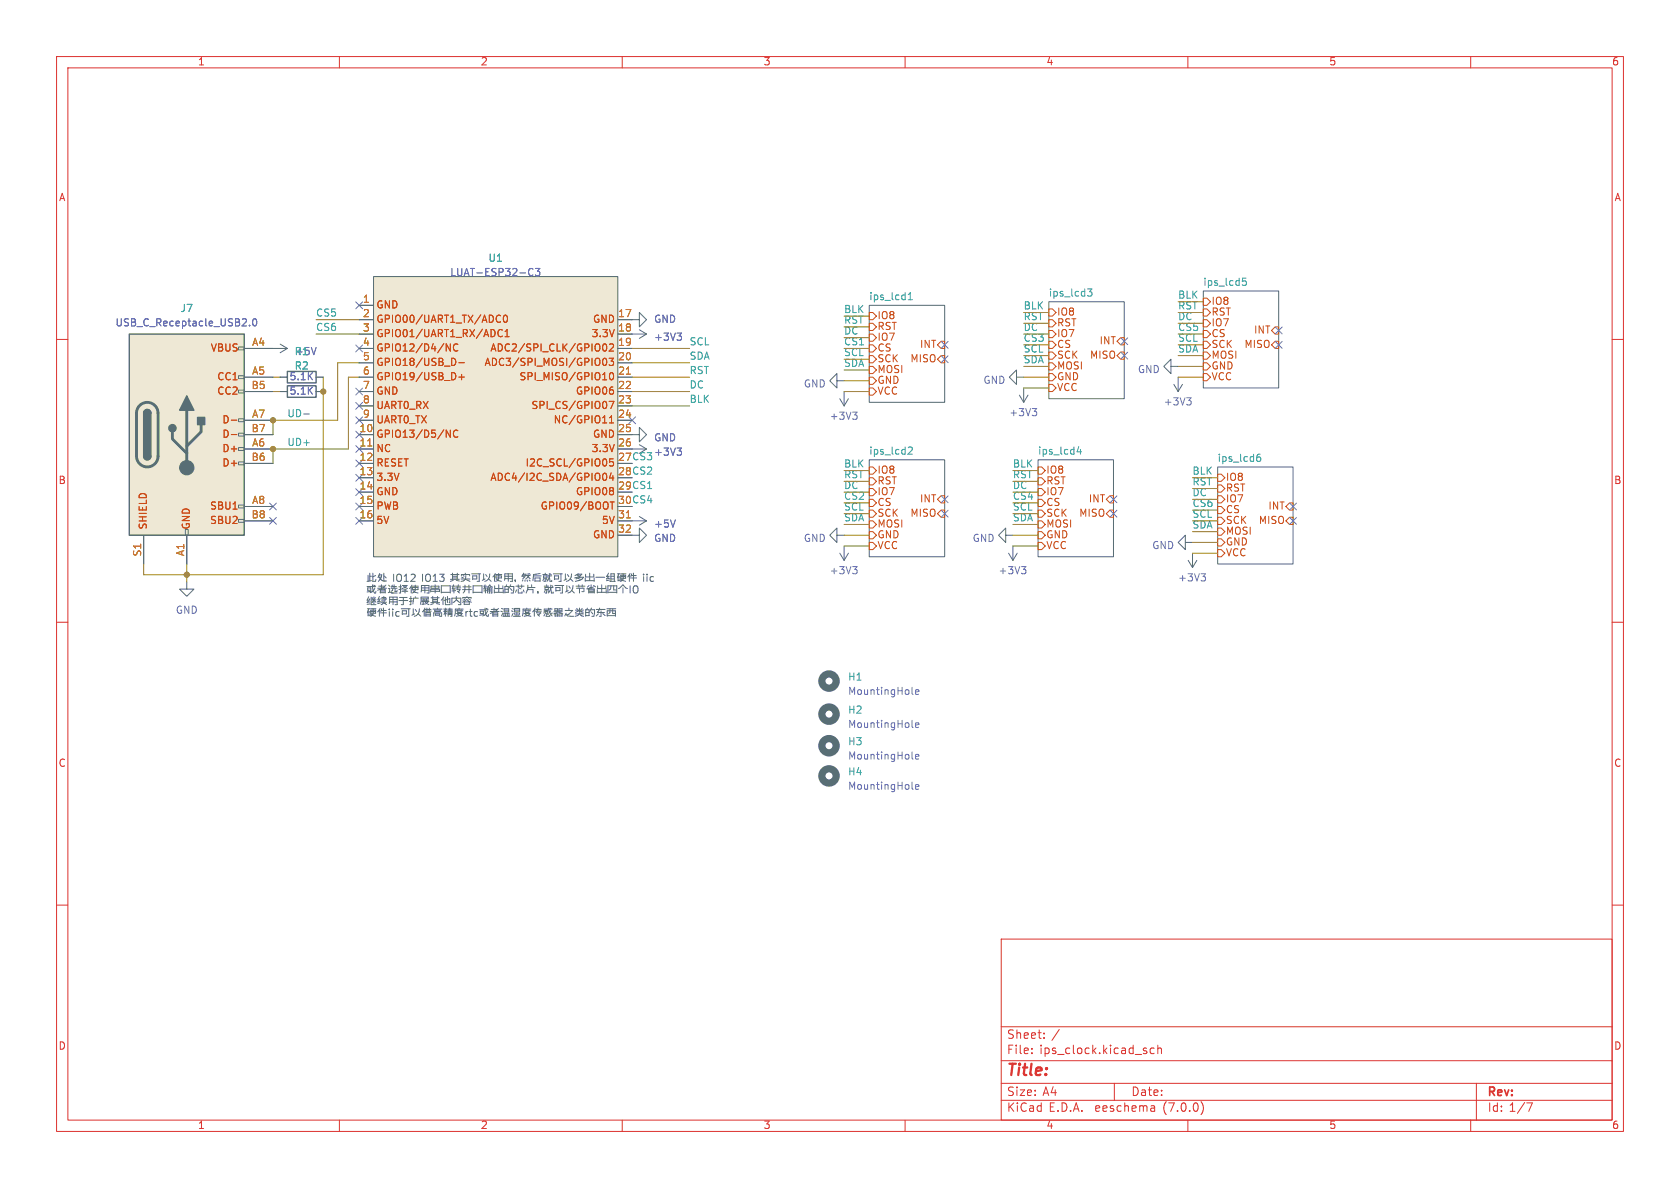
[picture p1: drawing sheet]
<svg xmlns="http://www.w3.org/2000/svg" width="297mm" height="210mm" viewBox="0 0 297 210" stroke-linecap="round" stroke-linejoin="round" font-family="sans-serif">
<g fill="none" stroke="#dc322f" stroke-width=".18">
<path d="M10 10h277v190h-277zM12 12h273v186h-273zM60 10v2M110 10v2M160 10v2M210 10v2M260 10v2M10 60h2M285 60h2M10 110h2M285 110h2M10 160h2"/>
<path d="M285 160h2M177 166h108v32h-108zM60 198v2M110 198v2M160 198v2M177 194.5h108M177 191.5h108M177 187.5h108M177 181.5h108M182.4 186.1v.2M182.4 185.3v.2M184.6 183.4v.2"/>
<path d="M184.6 182.6v.2M197 191.5v3M203.9 195.5l.2 .2v.8M204 185.3h-.4l-.3 .2v.5l.2 .2h.5M204.1 196.4l-.5 .1M204.1 195.8l-.5 .1M204.7 185.4l.2-.1h.4v1M204.7 184.8v1.5M210 198v2M212.3 194.7a1.72 1.72 0 0 1 0 2.3M260 198v2M261 191.5v6.5"/>
<path d="M269.9 195h1l-.6 1.5"/>
</g>
<g fill="#fff" stroke="#fff" stroke-width=".18">
<path d="M215.3 82.6h13.3v17.1h-13.3z"/>
<path d="M183.5 81.3h13.3v17.1h-13.3z"/>
<path d="M153.7 81.3h13.3v17.1h-13.3z"/>
<path d="M185.4 53.3h13.4v17.2h-13.4z"/>
<path d="M153.7 54h13.3v17.1h-13.3z"/>
<path d="M212.7 51.4h13.4v17.2h-13.4z"/>
</g>
<g fill="none" stroke="#586e75" stroke-width=".18">
<path d="M63.5 54h2.5M63.5 56.5h2.5M63.5 59.1h2.5M66 48.9h43.2v49.5h-43.2zM109.2 56.5h3.8v-1.3l1.3 1.3-1.3 1.3v-1.3M109.2 59.1h5.1M113 58.3l1.3 .8M114.3 59.1l-1.3 .7M153.7 54h13.3v17.1h-13.3zM185.4 53.3h13.4v17.2h-13.4zM212.7 51.4h13.4v17.2h-13.4zM42.2 79.1h1v.5h-1z"/>
<path d="M42.2 76.6h1v.5h-1zM42.2 74h1v.5h-1zM42.2 69h1v.5h-1zM42.2 66.4h1v.5h-1zM42.2 61.3h1v.5h-1zM43.2 76.8h5.1M43.2 79.4h5.1M43.2 61.6h7.6M43.2 66.7h5.1M43.2 69.2h5.1M43.2 74.3h5.1M49.5 66.7h1.3"/>
<path d="M49.5 69.2h1.3M49.5 60.8l1.3 .8M50.8 61.6l-1.3 .8M55.9 66.7h1.2M55.9 69.2h1.2M63.5 76.8h2.5M63.5 79.4h2.5M63.5 61.6h2.5M63.5 64.1h2.5M63.5 66.7h2.5M63.5 69.2h2.5M63.5 71.8h2.5"/>
<path d="M63.5 74.3h2.5M109.2 76.8h3.8v-1.2l1.3 1.2-1.3 1.3v-1.3M109.2 79.4h5.1M109.2 61.6h2.6M109.2 64.1h2.6M109.2 66.7h2.6M109.2 69.2h2.6M109.2 71.8h2.6M109.2 74.3h2.6M113 78.6l1.3 .8M114.3 79.4l-1.3 .7M148 67.3v-1.3l-1.3 1.3 1.3 1.3v-1.3h1.2"/>
<path d="M148.5 70.5l.7 1.3M149.2 69.2v2.6M150 70.5l-.8 1.3M179.7 66.7v-1.3l-1.3 1.3 1.3 1.2v-1.2h1.3M180.2 69.9l.8 1.2M181 68.6v2.5M181.7 69.9l-.7 1.2M207 64.8v-1.3l-1.3 1.3 1.3 1.2v-1.2h1.3M207.5 67.9l.8 1.3M208.3 66.7v2.5M209 67.9l-.7 1.3M25.4 94.6v5.1"/>
<path d="M32.8 93.6h.5v1h-.5zM33 94.6v5.1M42.2 91.8h1v.5h-1zM42.2 89.3h1v.5h-1zM42.2 81.7h1v.5h-1zM43.2 81.9h5.1M43.2 89.5h5.1M43.2 92.1h5.1M63.5 81.9h2.5M63.5 84.5h2.5M63.5 87h2.5M63.5 89.5h2.5"/>
<path d="M63.5 92.1h2.5M109.2 94.6h3.8v-1.3l1.3 1.3-1.3 1.3v-1.3M109.2 92.1h5.1M113 91.3l1.3 .8M114.3 92.1l-1.3 .7M148 94.6v-1.3l-1.3 1.3 1.3 1.3v-1.3h1.2M148.5 97.8l.7 1.3M149.2 96.5v2.6M150 97.8l-.8 1.3M153.7 81.3h13.3v17.1h-13.3zM177.8 94.6v-1.3l-1.3 1.3 1.3 1.3v-1.3h1.3M178.3 97.8l.8 1.3"/>
<path d="M179.1 96.5v2.6M179.8 97.8l-.7 1.3M183.5 81.3h13.3v17.1h-13.3zM209.5 95.9v-1.3l-1.2 1.3 1.2 1.3v-1.3h1.3M210.1 99.1l.7 1.2M210.8 97.8v2.5M211.6 99.1l-.8 1.2M215.3 82.6h13.3v17.1h-13.3zM33 102.9v1.2h1.3l-1.3 1.3-1.3-1.3h1.3M64.9 103.7h1.5M65 103.9h.6v.4h-.6zM65.1 101.7v1.1"/>
<path d="M65.1 108v.9M65.2 107.6l-.2 .7M65.4 101.9h.3M65.4 101.3v1.4M65.4 108.2v.6h-.3M65.6 107.9v.5h.8v-.5M65.6 104.5l-.7 .1M65.6 108.5l.3 .3-.5 .1M65.7 102.7l-.8 .1M65.8 108.8l.6 .1M65.9 102.8h.5M65.9 103.4l.1 1.2"/>
<path d="M65.9 101.3v1.4M66 107.6l-.1 1-.2 .3M66 103.4l.3 .2M66.3 103.9l-.2 .4-.7 .5M66.4 101.7l-.5 .3M66.5 102.4l-.1 .3M66.5 104.5l-.1 .3h-.2l-.2-.2M66.8 104h1.5M66.9 103.6h1.1M67.1 101.6l-.3 .5M67.1 101.6h.4l-.2 .7M67.1 107.8v1.1"/>
<path d="M67.1 101.4l-.2 .5 .3 .4M67.2 104.5h.9M67.2 104.8h.9M67.2 102.3l-.3 .5M67.2 102.3l.5 .4h.4M67.2 104.8v-.6h.9v.6M67.2 108.3h1.1M67.4 101.9l-.2 .6M67.4 103.4v.6M67.7 102.7h.6M67.8 107.5v1.4M67.9 101.3v1.2"/>
<path d="M67.9 101.8l.4 .4M68.2 103.4l-.3 .5-1.1 .4M68.6 104h.3v.6M68.7 103.4l.2 .3M68.8 108.1v.8M68.9 104.6l-.3 .2M68.9 104.6l.6 .2M69.1 104h1.1M69.2 104.8h1M69.3 103.7h.8M69.4 103.4l-.2 .4M69.4 104.3l-.2 .2"/>
<path d="M69.4 108.1v.8M69.5 104l-.1 .4M69.6 101.5v1.3M69.7 103.4v.6M69.8 104v.6M70.1 108.2l-.1 .1v.5l.2 .1h.4M70.2 101.7l.2-.2a.43 .43 0 0 1 .6 .4v.4a.42 .42 0 0 1-.4 .5 .42 .42 0 0 1-.5-.5zM70.2 104.3v.3h-.4M70.5 103.7h.5M70.6 104.8h.2M70.8 103.4v1.4M71 104.1l-.5 .1"/>
<path d="M71.1 104.5h1M71.1 103.5h.9l-.3 .3-.6 .2M71.1 108v.6M71.2 104.3h.7M71.2 103.5l.8 .5M71.5 102.8h.7M71.5 101.9l.3-.4v1.3M71.6 104.1v.7M71.8 108v.5h-.7M72.3 107.6v1.3h-.4M72.7 101.6l.5-.1 .2 .4-.8 .9h.8M72.7 103.7v1.1"/>
<path d="M72.8 103.4l-.4 .6M72.9 103.6h1.1M72.9 103.9h1v.3h-1zM73 104.4l.4 .3 .5 .1M73.1 107.6v1M73.3 108.5l-.5 .3M73.4 103.4v.9l-.2 .4-.3 .1M73.9 108.5l.5 .4M74.1 108.2l-.5 .6-.4 .1M74.5 104.3h1.3M74.5 103.9h1.3M74.5 103.5l-.1 1.1"/>
<path d="M75 107.8v1.1M75.1 103.5v1.3M75.3 108.6h.8M75.3 108.9h.8M75.3 108.9v-.6h.8v.6M75.8 103.5v1.3h-.3M76.1 104.5h1.6M76.2 104h1.4M76.2 103.6v.3M76.7 108.9v-.6h1.4v.6h-.4M76.9 103.4v1.4M77 108.5h.7v.3h-.7z"/>
<path d="M77.6 103.6v.3M77.7 104.6v-.4h-1.6v.4M78 104.7h1.6M78 104.8v-1.2h1.6v1.2M78.7 107.5v1.4M78.7 108.1l.2 .4M78.7 108l-.2 .6M79.2 108.9v-.7h.7v.7h-.3M79.2 108.5h.7M79.2 108.6h.7M79.6 102.4h1.6M79.7 101.6h1.4"/>
<path d="M79.9 103.6h.6M80 101.9h.8M80 102.2h.8M80 101.3v1.1M80.1 102.6l-.5 .2M80.2 103.4l-.3 .7h.6M80.3 103.9v.9M80.5 107.7l-.1 1.2M80.6 103.9h.9M80.6 104.4l-.7 .1M80.6 103.6h.8M80.7 102.6l.5 .1"/>
<path d="M80.7 108.5h1l-.4 .3M80.8 101.3v1.1M80.9 104.5l.2 .1M80.9 108.5l.4 .3M80.9 107.8v.5h.6v-.5M81 103.4l-.2 .8h.5l-.3 .4 .2 .2M81.3 108.8l-.6 .1M81.3 108.8l.6 .1M81.5 102.3h1.6M81.6 101.8v-.2h1.4v.2M81.6 102l.3 .2M81.8 104.2h1.5"/>
<path d="M81.8 103.7h1.5M81.9 101.7l.2 .2M82.1 104.5l-.2 .3M82.2 103.4v.3M82.2 103.7l-.1 .9M82.2 101.3l.2 .3M82.3 102.3l-.4 .4-.4 .1M82.4 101.7l-.1 .7M82.4 108.1v.8M82.4 102.5l.7 .3M82.5 108.2l-.1 .1M82.9 103.7v1.1"/>
<path d="M82.9 103.4v.2M83.2 107.7v1.1l.3 .1M83.4 101.4h1.6M83.6 102.3h.7v-.5h-.7v.7M83.6 104.7h1.6M83.6 104.8v-1.2h1.6v1.2M83.9 108.2l-.1 .1 .1 .5 .2 .1h.3M84.7 101.4v1.4h-.3M84.9 108v.5h.6v-.5M85.5 101.4v1.1M85.5 103.6h.5M85.5 104.1h.5"/>
<path d="M85.5 108.6l-.7 .2M85.7 102.3l-.4 .3M85.8 103.4l-.2 .7M85.8 107.9l.1 .8M85.8 103.9v.9M85.9 101.6l.2 .3M86 104.4l-.5 .1M86.2 104.8v-.8h.3v.8h-.1M86.2 104.5h.3M86.2 104.2h.3M86.2 108l-.2 .4-.7 .5M86.3 103.8h.5"/>
<path d="M86.3 102.3l.5 .5M86.4 108.6l-.1 .3h-.2l-.2-.2M86.6 101.4a1.19 1.19 0 0 1-.9 1.4M86.6 103.4l.5 .4M86.6 103.4l-.3 .3-.2 .1M86.7 108.1h1.5M86.8 104v.6M86.8 107.7h1.1M87 104v.8h-.2M87.1 108.6h.9M87.1 108.9h.9M87.1 108.9v-.6h.9v.6"/>
<path d="M87.3 107.5v.6M87.4 104.7h1.6M87.4 104.2v.6M87.4 101.6v1.2M87.4 103.6v.4h1.5v-.4M87.6 101.4l-.5 .6M87.6 101.6h1.1M87.7 101.8h.9v.4h-.9zM87.7 102.3l.5 .4 .4 .1M88.1 107.6l-.3 .4-1.1 .5M88.2 101.4v.8l-.3 .5-.3 .1M88.2 103.4v1.3"/>
<path d="M88.5 108l.3 .2M88.7 107.6l.3 .1M88.9 108.9h1.2M88.9 108.4l-.2 .5M89 104.2v.6M89.1 108.9v-.5h.9v.5M89.1 107.9h.8M89.1 107.6h.8v.6h-.8zM89.2 102.6l.1-1.2h1.3v1.4h-.4M89.3 101.9h1.3M89.3 102.3h1.3M89.3 104.7h.6v-1h-.6v1.1"/>
<path d="M89.3 104.2h.6M89.4 108.4v.5M89.6 103.4l-.2 .3M89.7 108.4v.5M89.9 101.4v1.4M90.2 103.7h.6l-.1 1.1h-.3M90.2 104l.3 .4M90.3 103.4l-.3 .6M90.4 108l.3 .1M90.5 107.6l.3 .1M90.7 108.4l-.2 .5M90.8 108.9h1.2"/>
<path d="M91 107.9h.9M91 107.6h.9v.6h-.9zM91 108.4l.1 .4M91.1 102.5v.1M91.1 102.5v.2M91.1 102.6v.1M91.1 102.6v.2M91.2 103.6h1.5M91.3 108.3v.6M91.3 104.3l-.2 .4M91.6 108.3v.6M91.6 104.1v.7h.7v-.2"/>
<path d="M91.6 103.4v.5M91.7 103.9l.4 .2M91.9 108.4l-.2 .4M92.2 103.4v.5M92.3 101.9l.3 .1M92.5 101.6l.3 .2M92.5 102.5l-.2 .2M92.5 101.6l-.3 .3M92.5 101.5h.5l-.6 .8M92.5 104.3l.2 .3M92.6 101.3l-.1 .3M92.6 108h1.2"/>
<path d="M92.7 108.5h1l-.4 .3M92.8 102.5v.3M92.8 108.5l.5 .3M92.9 107.8v.5h.6v-.5M93 101.7h.7M93.1 107.5v.2M93.2 102.5v.3M93.3 104.2h.9v.6M93.3 108.8l-.6 .1M93.3 108.8l.6 .1M93.3 103.9h1.3M93.3 103.4v.6l-.3 .8"/>
<path d="M93.4 101.4v.5l-.5 .4M93.4 101.8l.3 .5M93.5 102.5l.2 .2M93.5 101.4l.2 .2M93.9 107.7h-1.4l-.2 1.2M94 103.4v.4M94.3 101.8h1.4M94.4 107.9l-.2 .3M94.5 107.8v1.1M94.6 102.7h.9M94.6 102.8v-.6h.9v.6M94.6 107.5l-.2 .5"/>
<path d="M94.6 108h1.1M94.7 107.7h1M95 108.6l.3 .2M95.1 104.6h.1M95.1 104.6v.1M95.1 104.6v.3M95.1 107.5l-.2 .8h.7l-.4 .5M95.1 108.7l.3 .2M95.5 101.4l-1.2 .2-.1 1.1M96 101.6h.8M96.1 102.2h.6M96.1 102.1v-.3h.6v.3"/>
<path d="M96.1 102.3l-.1 .4M96.2 103.6h.8M96.3 108.6l-.1 .3M96.3 104.2h.6M96.3 104.2v-.3h.6v.3M96.3 107.9h.6M96.4 102.2v.6h-.3M96.4 101.3v.3M96.4 108.1h.4v.3h-.4zM96.4 104.3l-.2 .4M96.6 108.6v.3M96.6 102.3l.1 .2"/>
<path d="M96.6 104.2v.6h-.2M96.6 103.4v.2M96.6 108.5l.3 .1M96.8 101.8h.7M96.9 104.3v.3M96.9 107.5a.94 .94 0 0 0 .6 1l.1-.2M97.1 103.9h.7M97.1 101.9l.1 .9h.3v-.2M97.1 101.4a1.63 1.63 0 0 1-.4 1.4M97.2 108.8v.1h-.7M97.2 107.6h.2M97.3 101.4l.2 .2"/>
<path d="M97.3 108.6l.3 .3M97.4 104l.1 .8h.3v-.2M97.4 103.4a1.63 1.63 0 0 1-.5 1.4M97.4 108l-.4 .5M97.5 103.5l.2 .2M97.6 107.7h-1.4v.7M97.8 101.4h1.6M97.9 108.2h1.5M98 108.5h.6v.4M98 102.3h.7v-.5h-.7v.7M98.1 103.5h1.6M98.1 108.9h.5"/>
<path d="M98.1 107.6h.5v.4h-.5zM98.2 108.5v.4M98.3 104.4h.7v-.5h-.7v.6M98.6 108.2l.9 .3M98.6 108l-.2 .3-.5 .2M98.8 108.9v-.4h.6v.4M98.8 108.9h.6M99.2 101.4v1.4h-.4M99.3 108h-.5v-.4h.6v.4M99.4 103.5v1.3h-.3M99.9 107.9h1.3l-.6 .7-.4 .1M100 101.4v1.1"/>
<path d="M100 108.6l.3 .3h1.1M100.1 108.4l-.3 .5M100.2 102.3l-.5 .3M100.2 103.5v1M100.3 101.6l.3 .3M100.5 104.4l-.5 .2M100.6 103.6l.2 .4M100.6 107.5v.4M100.8 102.3l.5 .5M101 101.4a1.19 1.19 0 0 1-.9 1.4M101.1 104.3l.4 .5M101.3 103.5a1.19 1.19 0 0 1-.9 1.3"/>
<path d="M101.7 108.5h1.5M101.7 107.9h1.5M101.8 103.6h1.6M101.9 104h1.3v.6M102 101.6l.4 .3M102 107.6l.1 .1M102.1 101.5h.8l-.3 .3-1 .4M102.1 102.2l.5 .2M102.3 101.4l-.7 .3M102.3 103.4v.4M102.4 102h.8a1.83 1.83 0 0 1-1.5 .8M102.4 104v.8"/>
<path d="M102.4 107.5v.7M102.4 108.3l-.3 .5-.4 .1M102.5 108.6l.4 .3h.3M102.6 102l-.8 .3M102.7 108.3l.3 .1M102.9 104.6h.3M102.9 103.4v.4M102.9 107.6l-.2 .1M103.1 108.2l-.5-.2-.2-.2-.7 .5M103.5 102.7h1.5M103.5 102.2v.6M103.5 101.5v.5h1.5v-.5"/>
<path d="M103.5 108.3h.6M103.5 108.8h.6v-1h-.6v1.1M103.8 107.5l-.1 .3M103.9 104.1h1.1v.7M104.1 104.8h.9M104.1 104.3h.9M104.1 104.5h.9M104.1 104v.8M104.1 103.5l-.3 .3M104.2 101.3v1.4M104.4 107.8h.7l-.1 1.1h-.4M104.5 103.4v.5h-.2"/>
<path d="M104.5 108.2l.3 .3M104.6 107.5l-.3 .6M104.9 103.7l-1.2 .4M104.9 103.5l.4 .2M105 102.2v.6M105.3 102h1.6M105.4 107.7h1.6M105.6 104.7h1.6M105.6 104.2v.6M105.6 108.3h1.3M105.7 103.6v.4h1.4v-.4M105.8 108.5l-.4 .4"/>
<path d="M105.8 108l-.2 .2M106 107.5l-.2 .5M106.3 108v.9h-.3M106.4 103.4v1.3M106.6 108.5l.4 .3M107.2 104.2v.6M107.3 107.6h1.6M107.3 101.7v.2M107.3 108.9v-.9h1.5v.9M107.3 108.8h1.5M107.5 104.7h1.5M107.5 104.8v-1.2h1.5v1.2"/>
<path d="M107.6 101.3l-.3 .5M107.6 101.9h-.4M107.7 101.9l-.5 .4 .6-.1M107.8 102.5l-.6 .2M107.8 102.8h1M107.8 107.6v.7l-.2 .2M108 101.9h.6M108 102.3h.6M108 102.8v-1.4h.6v1.4M108 103.6v.5l-.4 .2M108.3 107.6v.9h.5M108.5 103.6v.7h.5"/>
<path d="M109.1 101.4h.5M109.2 102h.4v.6h-.3M109.3 101.8v.9M109.4 101.4l-.3 .8M109.5 104h-.2M109.6 103.9l.5-.5 .5 .5 .3 .1M109.8 101.4h.9M109.8 101.9h.8M109.8 101.7h.8v.5h-.8zM109.8 102.3l.3 .3-.5 .2M110 102.6l.6 .2M110.1 103.9v.9"/>
<path d="M110.2 101.4l-.1 1.1-.2 .2M111.3 101.6v1.2M111.4 101.4l-.4 .6M111.4 103.6v1.2M111.4 102.2h1.1M111.6 101.7h.9M111.7 101.4l-.2 .5M112 101.3v1.5M112.1 103.6h.1a.43 .43 0 0 1 .6 .4v.4a.42 .42 0 0 1-.4 .4 .42 .42 0 0 1-.5-.4v-.4zM113.8 101.5v.1M113.8 101.9v.9M114.4 101.5v.1"/>
<path d="M114.4 101.9v.9M115.5 102l-.3-.1-.3 .3 .2 .5h.4"/>
</g>
<g fill="none" stroke="#cb4b16" stroke-width=".18">
<path d="M88.1 55.7l.4 .1M88.1 59.3l.3 .2 .4-.1M88.5 56.9l-.4 .1M88.8 58.4l-.4-.1-.3 .1M89.1 55.8l.2-.1a.68 .68 0 0 1 .4 .6 .68 .68 0 0 1-.4 .7l-.2-.1-.1-.4zM89.3 59.5h.7M89.3 58.6l.3-.3v1.2M153.7 57.2h.6l.6 .6-.6 .6h-.6zM153.7 59.1h.6l.6 .6-.6 .6h-.6zM153.7 55.2h.6l.6 .7-.6 .6h-.6zM185.4 56.5h.7l.6 .7-.6 .6h-.7zM185.4 58.4h.7l.6 .7-.6 .6h-.7z"/>
<path d="M185.4 54.6h.7l.6 .6-.6 .7h-.7zM198.1 59.7h.7v1.3h-.7l-.6-.7zM212.7 54.6h.7l.6 .6-.6 .7h-.7zM212.7 56.5h.7l.6 .7-.6 .6h-.7zM212.7 52.7h.7l.6 .6-.6 .7h-.7zM212.7 58.4h.7l.6 .7-.6 .6h-.7zM225.4 57.8h.7v1.3h-.7l-.6-.7zM40.9 74.3h1M40.9 76.8h1M78.9 76l.7 1.3v-1.3M78.9 60.8l.7 1.3v-1.3M80.5 63.5l.1 .4-.1 .5"/>
<path d="M80.9 76.2a.6 .6 0 0 0-.8 .4 .6 .6 0 0 0 .6 .7l.2-.1M80.9 60.9a.6 .6 0 0 0-.8 .4 .6 .6 0 0 0 .6 .8l.2-.2M81.1 64.1h1M81.1 66.7h1M81.6 66.2v.9M106.5 63.8l.2-.3 .1-.2a.68 .68 0 0 1 .5 .7 .68 .68 0 0 1-.5 .6l-.1-.1-.2-.4M106.7 60.9l.1-.1a.68 .68 0 0 1 .5 .6 .68 .68 0 0 1-.5 .7l-.1-.2-.2-.3zM107.7 63.3h.8l-.5 .5 .4 .1v.6l-.2 .1-.5-.1M107.7 71h.8l-.5 1.2M107.7 60.9l.5-.1 .3 .4-.8 .9h.8M107.7 74.8h.8M107.7 73.9l.4-.4v1.3"/>
<path d="M107.9 65.9h.1a.68 .68 0 0 1 .5 .6 .68 .68 0 0 1-.5 .6 .84 .84 0 0 1-.1-1.2zM153.7 68.6h.6l.6 .6-.6 .7h-.6zM153.7 66.7h.6l.6 .6-.6 .6h-.6zM153.7 64.8h.6l.6 .6-.6 .6h-.6zM153.7 61h.6l.6 .6-.6 .6h-.6zM153.7 62.9h.6l.6 .6-.6 .6h-.6zM166.4 60.3h.6v1.3h-.6l-.7-.6zM166.4 62.9h.6v1.2h-.6l-.7-.6zM185.4 67.9h.7l.6 .7-.6 .6h-.7zM185.4 66h.7l.6 .7-.6 .6h-.7zM185.4 64.1h.7l.6 .7-.6 .6h-.7zM185.4 60.3h.7l.6 .7-.6 .6h-.7z"/>
<path d="M185.4 62.2h.7l.6 .7-.6 .6h-.7zM198.1 62.2h.7v1.3h-.7l-.6-.6zM212.7 66h.7l.6 .7-.6 .6h-.7zM212.7 64.1h.7l.6 .7-.6 .6h-.7zM212.7 62.2h.7l.6 .7-.6 .6h-.7zM212.7 60.3h.7l.6 .7-.6 .6h-.7zM225.4 60.3h.7v1.3h-.7l-.6-.6zM41.2 90h.7M106.6 83.9l.2-.2a.68 .68 0 0 1 .5 .6 .68 .68 0 0 1-.5 .6l-.2-.2M107.9 88.7h.7M108 83.6l-.3 .9h.8M108.2 88.7v1.3"/>
<path d="M108.3 84.1v.8M108.4 81.1h-.6l-.1 .6 .2-.1 .4 .1 .2 .1-.1 .5-.2 .1-.5-.1M153.7 95.9h.6l.6 .6-.6 .7h-.6zM153.7 84.5h.6l.6 .6-.6 .6h-.6zM153.7 86.4h.6l.6 .6-.6 .6h-.6zM153.7 82.6h.6l.6 .6-.6 .6h-.6zM153.7 94h.6l.6 .6-.6 .7h-.6zM153.7 92.1h.6l.6 .6-.6 .6h-.6zM153.7 88.3h.6l.6 .6-.6 .6h-.6zM153.7 90.2h.6l.6 .6-.6 .6h-.6zM166.4 87.6h.6v1.3h-.6l-.7-.6zM166.4 90.2h.6v1.2h-.6l-.7-.6z"/>
<path d="M183.5 95.9h.6l.7 .6-.7 .7h-.6zM183.5 84.5h.6l.7 .6-.7 .6h-.6zM183.5 86.4h.6l.7 .6-.7 .6h-.6zM183.5 82.6h.6l.7 .6-.7 .6h-.6zM183.5 94h.6l.7 .6-.7 .7h-.6zM183.5 92.1h.6l.7 .6-.7 .6h-.6zM183.5 88.3h.6l.7 .6-.7 .6h-.6zM183.5 90.2h.6l.7 .6-.7 .6h-.6zM195.6 88.3l.6-.7h.6v1.3h-.6zM195.6 90.8l.6-.6h.6v1.2h-.6zM215.3 97.2h.6l.6 .6-.6 .6h-.6zM215.3 85.7h.6l.6 .7-.6 .6h-.6z"/>
<path d="M215.3 87.6h.6l.6 .7-.6 .6h-.6zM215.3 83.8h.6l.6 .7-.6 .6h-.6zM215.3 95.3h.6l.6 .6-.6 .6h-.6zM215.3 93.3h.6l.6 .7-.6 .6h-.6zM215.3 89.5h.6l.6 .7-.6 .6h-.6zM215.3 91.4h.6l.6 .7-.6 .6h-.6zM227.3 89.5l.7-.6h.6v1.3h-.6zM228 91.4h.6v1.3h-.6l-.7-.6z"/>
</g>
<path d="M160.6 53h.7M160.6 52.1l.3-.4v1.3M192.3 51.1h.7l-.4 .5 .4 .1v.4l-.2 .3h-.4M219.7 49.7h.4l.2 .2-.1 .5h-.5M219.7 49.2h.6M160.6 79.1l.4-.1 .3 .4-.8 .9h.8M190.7 79l-.3 .9h.8M191 79.4v.9M222.3 80.8h.3l.3 .2-.1 .5h-.5M222.8 80.3l-.4 .1-.2 .2" fill="none" stroke="#268bd2" stroke-width=".18"/>
<g fill="none" stroke="#586e75" stroke-width="1.3">
<circle cx="146.6" cy="120.4" r="1.27"/>
<circle cx="146.6" cy="126.2" r="1.27"/>
<circle cx="146.6" cy="131.8" r="1.27"/>
<circle cx="146.6" cy="137.2" r="1.27"/>
</g>
<g fill="none" stroke="#6c71c4" stroke-width=".18">
<path d="M44.1 57.5v.1M44.8 56.5l.2-.2a.68 .68 0 0 1 .4 .7 .68 .68 0 0 1-.4 .6l-.2-.1-.1-.4zM62.9 53.4l1.2 1.2M64.1 53.4l-1.2 1.2M93.5 48.4l.4 .3 .3-.1M94.2 47.6l-.3-.1-.4 .3M94.6 47.5h.8l-.4 .4 .4 .2v.5l-.2 .1-.6-.1M119.7 58.9h.8l-.4 .5M120.2 59.4l.3 .2v.3l-.3 .3M198.1 59.7l1.3 1.2M199.4 59.7l-1.3 1.2M225.5 57.8l1.2 1.2"/>
<path d="M226.7 57.8l-1.2 1.2M55.9 61.4l-.4 1.3M62.9 76.2l1.2 1.2M62.9 71.1l1.2 1.3M62.9 73.7l1.2 1.2M62.9 61l1.2 1.2M62.9 68.6l1.2 1.2M62.9 78.8l1.2 1.2M64.1 71.1l-1.2 1.3M64.1 76.2l-1.2 1.2M64.1 73.7l-1.2 1.2M64.1 61l-1.2 1.2"/>
<path d="M64.1 68.6l-1.2 1.2M64.1 78.8l-1.2 1.2M111.2 73.7l1.2 1.2M112.4 73.7l-1.2 1.2M119.7 79.2h.8l-.4 .5M120.2 79.7l.3 .2v.3l-.3 .3M150.7 72.9h.8l-.4 .4M151.3 73.3l.2 .3v.3l-.2 .2M166.4 60.4l1.2 1.2M166.4 62.9l1.2 1.2M167.6 60.4l-1.2 1.2M167.6 62.9l-1.2 1.2"/>
<path d="M182.5 72.2h.8l-.5 .5M183 72.7l.3 .2v.3l-.3 .3M198.1 62.3l1.3 1.2M199.4 62.3l-1.3 1.2M209.8 70.3h.8l-.4 .5M210.3 70.8l.3 .2v.3l-.3 .3M225.5 60.4l1.2 1.2M226.7 60.4l-1.2 1.2M47.7 88.9l1.2 1.2M47.7 91.5l1.2 1.2M48.9 91.5l-1.2 1.2M48.9 88.9l-1.2 1.2"/>
<path d="M62.9 88.9l1.2 1.2M62.9 86.4l1.2 1.2M62.9 91.5l1.2 1.2M62.9 83.8l1.2 1.3M62.9 81.3l1.2 1.2M64.1 88.9l-1.2 1.2M64.1 86.4l-1.2 1.2M64.1 91.5l-1.2 1.2M64.1 83.8l-1.2 1.3M64.1 81.3l-1.2 1.2M119.4 91.9l-.4 1.3M166.4 90.2l1.2 1.2"/>
<path d="M166.4 87.7l1.2 1.2M167.6 90.2l-1.2 1.2M167.6 87.7l-1.2 1.2M196.2 90.2l1.3 1.2M196.2 87.7l1.3 1.2M197.5 90.2l-1.3 1.2M197.5 87.7l-1.3 1.2M228 91.5l1.2 1.2M228 88.9l1.2 1.2M229.2 91.5l-1.2 1.2M229.2 88.9l-1.2 1.2M150.7 100.2h.8l-.4 .4"/>
<path d="M151.3 100.6l.2 .3v.3l-.2 .2M180.6 100.2h.8l-.5 .4M181.1 100.6l.3 .3v.3l-.3 .2M212.3 101.4h.8l-.4 .5M212.9 101.9l.2 .3v.3l-.2 .2M161.3 139.5h.1M161.3 128.5l.1 .1M161.3 134.1l.1 .1M161.3 122.7l.1 .1M161.8 139.1l.6-.1v-.3h-.4l-.2 .2 .1 .6h.5M161.8 122.3l.6-.1v-.2l-.4-.1-.2 .2 .1 .6h.5M161.8 128.2l.6-.1v-.3h-.4l-.2 .1 .1 .6h.5"/>
<path d="M161.8 133.8l.6-.1v-.3h-.4l-.2 .1 .1 .6h.5"/>
</g>
<g fill="#eee8d5" stroke="#eee8d5" stroke-width=".18">
<path d="M66 48.9h43.2v49.5h-43.2z"/>
<path d="M22.9 59.1h20.3v35.5h-20.3z"/>
</g>
<path d="M65 78.8h.7M110.7 66.1h.8M110.7 91.5h.8" fill="none" stroke="#b58900" stroke-width=".18"/>
<path d="M22.9 59.1h20.3v35.5h-20.3zM25.4 73a.64 .64 0 0 1 .6-.6 .64 .64 0 0 1 .7 .6M50.8 68.2h5.1v2h-5.1zM50.8 65.7h5.1v2h-5.1zM25.4 80.6a.64 .64 0 0 0 .6 .7 .64 .64 0 0 0 .7-.7" fill="none" stroke="#586e75" stroke-width=".25"/>
<path d="M24.7 71.7a1.91 1.91 0 0 1 2.1-.4 1.91 1.91 0 0 1 1.1 1.7v7.6a1.91 1.91 0 0 1-1.9 1.9 1.91 1.91 0 0 1-1.9-1.9v-7.7l.2-.7zM30.5 76.3v1.3l2.5 2.5M33 72.5v10.2M35.6 75.1v1.2l-2.6 2.6" fill="none" stroke="#586e75" stroke-width=".51"/>
<g fill="#586e75" stroke="#586e75" stroke-width=".25">
<path d="M25.4 80.6h1.3a.64 .64 0 0 1-.7 .7 .64 .64 0 0 1-.6-.7z"/>
<path d="M25.4 73h1.3v7.6h-1.3z"/>
<path d="M25.6 72.6a.64 .64 0 0 1 .7-.2 .64 .64 0 0 1 .4 .6h-1.3z"/>
<path d="M33 70l1.3 2.5h-2.6z"/>
<path d="M34.9 73.8h1.3v1.3h-1.3z"/>
<circle cx="30.5" cy="75.7" r=".63"/>
</g>
<circle cx="33" cy="82.7" r="1.27" fill="#586e75" stroke="#586e75" stroke-width=".18"/>
<path d="M53.7 73.2h1" fill="none" stroke="#2aa198" stroke-width=".18"/>
<g fill="none" stroke="#859900" stroke-width=".18">
<path d="M55.9 59.1h7.6M55.9 56.5h7.6M149.2 59.7h4.5M149.2 57.8h4.5M149.2 55.9h4.5M181 55.2h4.4M181 59.1h4.4M181 57.2h4.4M208.3 55.2h4.4M208.3 53.3h4.4M208.3 59.1h4.4M208.3 57.2h4.4"/>
<path d="M48.3 66.7h1.2M48.3 69.2h1.2M57.1 66.7v34.9h-31.7v-1.9M63.5 66.7h-1.9v12.7h-13.3v2.5M63.5 64.1h-3.8v10.2h-11.4v2.5M111.8 66.7h10.1M111.8 61.6h10.1M111.8 69.2h10.1M111.8 64.1h10.1M111.8 71.8h10.1M149.2 63.5h4.5M149.2 61.6h4.5"/>
<path d="M149.2 67.3h4.5M149.2 65.4h4.5M149.2 69.2h4.5M181 62.9h4.4M181 66.7h4.4M181 68.6h4.4M181 61h4.4M181 64.8h4.4M208.3 62.9h4.4M208.3 66.7h4.4M208.3 61h4.4M208.3 64.8h4.4"/>
<path d="M33 99.7v3.2M149.2 83.2h4.5M149.2 94.6h4.5M149.2 92.7h4.5M149.2 96.5h4.5M149.2 88.9h4.5M149.2 90.8h4.5M149.2 87h4.5M149.2 85.1h4.5M179.1 83.2h4.4M179.1 94.6h4.4M179.1 92.7h4.4"/>
<path d="M179.1 96.5h4.4M179.1 88.9h4.4M179.1 90.8h4.4M179.1 87h4.4M179.1 85.1h4.4M210.8 95.9h4.5M210.8 88.3h4.5M210.8 86.4h4.5M210.8 84.5h4.5M210.8 90.2h4.5M210.8 94h4.5M210.8 97.8h4.5"/>
<path d="M210.8 92.1h4.5"/>
</g>
<g fill="#859900" stroke="#859900" stroke-width=".18">
<circle cx="48.3" cy="79.4" r=".46"/>
<circle cx="57.1" cy="69.2" r=".46"/>
<circle cx="33" cy="101.6" r=".46"/>
<circle cx="48.3" cy="74.3" r=".46"/>
</g>
<text font-size="2.8" fill="#dc322f" x="178" y="190.8">Title:</text>
<g font-size="2.1" fill="#dc322f">
<text x="178" y="183.9">Sheet:</text>
<text x="185.9" y="183.9">/</text>
<text x="178" y="186.6">File:</text>
<text x="183.8" y="186.6">ips_clock.kicad_sch</text>
<text x="178" y="196.8">KiCad</text>
<text x="178" y="194">Size:</text>
<text x="184.3" y="194">A4</text>
<text x="185.4" y="196.8">E.D.A.</text>
<text x="193.7" y="196.8">eeschema</text>
<text x="200" y="194">Date:</text>
<text x="205.7" y="196.8">(7.0.0)</text>
<text x="263" y="194.2">Rev:</text>
<text x="263" y="196.8">Id: 1/7</text>
</g>
<g font-size="1.8" fill="#dc322f">
<text x="35" y="11.8">1</text>
<text x="85" y="11.8">2</text>
<text x="135" y="11.8">3</text>
<text x="185" y="11.8">4</text>
<text x="235" y="11.8">5</text>
<text x="285" y="11.8">6</text>
<text x="10.4" y="35.8">A</text>
<text x="285.4" y="35.8">A</text>
<text x="10.3" y="85.8">B</text>
<text x="285.3" y="85.8">B</text>
<text x="10.3" y="135.8">C</text>
<text x="285.3" y="135.8">C</text>
<text x="10.3" y="185.8">D</text>
<text x="285.3" y="185.8">D</text>
<text x="35" y="199.8">1</text>
<text x="85" y="199.8">2</text>
<text x="135" y="199.8">3</text>
<text x="185" y="199.8">4</text>
<text x="235" y="199.8">5</text>
<text x="285" y="199.8">6</text>
</g>
<g font-size="1.8" fill="#268bd2">
<text x="86.3" y="46.5">U1</text>
<text x="153.7" y="53.3">ips_lcd1</text>
<text x="185.4" y="52.6">ips_lcd3</text>
<text x="212.7" y="50.7">ips_lcd5</text>
<text x="31.9" y="55.4">J7</text>
<text x="52" y="63.1">R1</text>
<text x="153.7" y="80.6">ips_lcd2</text>
<text x="183.5" y="80.6">ips_lcd4</text>
<text x="215.3" y="81.8">ips_lcd6</text>
<text x="149.9" y="120.6">H1</text>
<text x="149.9" y="126.4">H2</text>
<text x="149.9" y="137.4">H4</text>
<text x="149.9" y="132">H3</text>
</g>
<g font-size="1.8" fill="#b58900">
<text x="64.1" y="53.7">1</text>
<text x="64.1" y="56.3">2</text>
<text x="64.1" y="58.8">3</text>
<text x="109.2" y="56.3">17</text>
<text x="109.2" y="58.8">18</text>
<text x="44.5" y="61.3">A4</text>
<text x="64.1" y="61.3">4</text>
<text x="64.1" y="63.9">5</text>
<text x="109.2" y="61.3">19</text>
<text x="109.2" y="63.9">20</text>
<text x="44.4" y="69">B5</text>
<text x="44.5" y="66.4">A5</text>
<text x="64.1" y="66.4">6</text>
<text x="64.1" y="69">7</text>
<text x="64.1" y="71.5">8</text>
<text x="109.2" y="66.4">21</text>
<text x="109.2" y="69">22</text>
<text x="109.2" y="71.5">23</text>
<text x="44.4" y="76.6">B7</text>
<text x="44.5" y="74">A7</text>
<text x="63.5" y="76.6">10</text>
<text x="64.1" y="74">9</text>
<text x="109.2" y="74">24</text>
<text x="109.2" y="76.6">25</text>
<text x="44.4" y="81.7">B6</text>
<text x="44.5" y="79.1">A6</text>
<text x="63.5" y="79.1">11</text>
<text x="63.5" y="81.7">12</text>
<text x="109.2" y="79.1">26</text>
<text x="109.2" y="81.7">27</text>
<text x="44.5" y="89.3">A8</text>
<text x="63.5" y="84.2">13</text>
<text x="63.5" y="86.7">14</text>
<text x="63.5" y="89.3">15</text>
<text x="109.2" y="84.2">28</text>
<text x="109.2" y="86.7">29</text>
<text x="109.2" y="89.3">30</text>
<text x="44.4" y="91.8">B8</text>
<text x="63.5" y="91.8">16</text>
<text x="109.2" y="91.8">31</text>
<text x="109.2" y="94.4">32</text>
<text x="25.1" y="98.4" transform="rotate(-90 25.1 98.4)">S1</text>
<text x="32.8" y="98.4" transform="rotate(-90 32.8 98.4)">A1</text>
</g>
<g font-size="1.8" fill="#6c71c4">
<text x="79.5" y="49.1">LUAT-ESP32-C3</text>
<text x="20.3" y="58">USB_C_Receptacle_USB2.0</text>
<text x="115.6" y="57.3">GND</text>
<text x="52" y="65.6">R2</text>
<text x="52.1" y="63.1">+5V</text>
<text x="115.6" y="60.5">+3V3</text>
<text x="51.1" y="70">5.1K</text>
<text x="51.1" y="67.5">5.1K</text>
<text x="142" y="68.8">GND</text>
<text x="173.8" y="68.1">GND</text>
<text x="201.1" y="66.2">GND</text>
<text x="205.7" y="71.9">+3V3</text>
<text x="146.6" y="74.5">+3V3</text>
<text x="178.4" y="73.9">+3V3</text>
<text x="115.6" y="78.3">GND</text>
<text x="115.6" y="80.8">+3V3</text>
<text x="115.6" y="93.5">+5V</text>
<text x="115.6" y="96.1">GND</text>
<text x="142" y="96.1">GND</text>
<text x="146.6" y="101.8">+3V3</text>
<text x="171.9" y="96.1">GND</text>
<text x="176.5" y="101.8">+3V3</text>
<text x="203.6" y="97.3">GND</text>
<text x="208.2" y="103.1">+3V3</text>
<text x="31" y="108.8">GND</text>
<text x="149.9" y="123.1">MountingHole</text>
<text x="149.9" y="129">MountingHole</text>
<text x="149.9" y="134.6">MountingHole</text>
<text x="149.9" y="139.9">MountingHole</text>
</g>
<g font-size="1.8" fill="#2aa198">
<text x="208.3" y="53">BLK</text>
<text x="55.9" y="56.2">CS5</text>
<text x="55.9" y="58.7">CS6</text>
<text x="149.2" y="57.4">RST</text>
<text x="149.2" y="59.3">DC</text>
<text x="149.2" y="55.5">BLK</text>
<text x="181" y="56.8">RST</text>
<text x="181" y="58.7">DC</text>
<text x="181" y="54.9">BLK</text>
<text x="208.3" y="58.7">CS5</text>
<text x="208.3" y="56.8">DC</text>
<text x="208.3" y="54.9">RST</text>
<text x="121.9" y="61.2">SCL</text>
<text x="121.9" y="63.8">SDA</text>
<text x="149.2" y="61.2">CS1</text>
<text x="149.2" y="63.2">SCL</text>
<text x="149.2" y="65.1">SDA</text>
<text x="181" y="60.6">CS3</text>
<text x="181" y="62.5">SCL</text>
<text x="181" y="64.4">SDA</text>
<text x="208.3" y="62.5">SDA</text>
<text x="208.3" y="60.6">SCL</text>
<text x="121.9" y="68.9">DC</text>
<text x="121.9" y="71.4">BLK</text>
<text x="121.9" y="66.3">RST</text>
<text x="50.8" y="73.9">UD-</text>
<text x="50.8" y="79">UD+</text>
<text x="149.2" y="82.8">BLK</text>
<text x="179.1" y="82.8">BLK</text>
<text x="149.2" y="84.7">RST</text>
<text x="149.2" y="88.6">CS2</text>
<text x="149.2" y="86.6">DC</text>
<text x="179.1" y="88.6">CS4</text>
<text x="179.1" y="86.6">DC</text>
<text x="179.1" y="84.7">RST</text>
<text x="210.8" y="87.9">DC</text>
<text x="210.8" y="86">RST</text>
<text x="210.8" y="89.8">CS6</text>
<text x="210.8" y="84.1">BLK</text>
<text x="149.2" y="90.5">SCL</text>
<text x="149.2" y="92.4">SDA</text>
<text x="179.1" y="90.5">SCL</text>
<text x="179.1" y="92.4">SDA</text>
<text x="210.8" y="91.7">SCL</text>
<text x="210.8" y="93.6">SDA</text>
</g>
<g font-size="1.8" fill="#cb4b16">
<text x="66.5" y="54.8">GND</text>
<text x="66.5" y="57.3">GPIO00/UART1_TX/ADC0</text>
<text x="66.5" y="59.9">GPIO01/UART1_RX/ADC1</text>
<text x="104.5" y="59.9">3.3V</text>
<text x="104.7" y="57.3">GND</text>
<text x="155.1" y="58.6">RST</text>
<text x="155.1" y="56.7">IO8</text>
<text x="186.9" y="58">RST</text>
<text x="186.9" y="59.9">IO7</text>
<text x="186.9" y="56.1">IO8</text>
<text x="214.2" y="56.1">RST</text>
<text x="214.2" y="58">IO7</text>
<text x="214.2" y="54.2">IO8</text>
<text x="214.2" y="59.9">CS</text>
<text x="221.6" y="59.2">INT</text>
<text x="37.1" y="62.4">VBUS</text>
<text x="66.5" y="62.4">GPIO12/D4/NC</text>
<text x="66.5" y="65">GPIO18/USB_D-</text>
<text x="85.5" y="65">ADC3/SPI_MOSI/GPIO03</text>
<text x="86.6" y="62.4">ADC2/SPI_CLK/GPIO02</text>
<text x="155.1" y="60.5">IO7</text>
<text x="155.1" y="62.4">CS</text>
<text x="155.1" y="64.3">SCK</text>
<text x="160.8" y="64.3">MISO</text>
<text x="162.5" y="61.8">INT</text>
<text x="186.9" y="65.6">MOSI</text>
<text x="186.9" y="61.8">CS</text>
<text x="186.9" y="63.7">SCK</text>
<text x="192.6" y="63.7">MISO</text>
<text x="194.3" y="61.2">INT</text>
<text x="214.2" y="65.6">GND</text>
<text x="214.2" y="63.7">MOSI</text>
<text x="214.2" y="61.8">SCK</text>
<text x="219.9" y="61.8">MISO</text>
<text x="38.3" y="67.5">CC1</text>
<text x="38.3" y="70">CC2</text>
<text x="66.5" y="67.5">GPIO19/USB_D+</text>
<text x="66.5" y="70">GND</text>
<text x="91.7" y="67.5">SPI_MISO/GPIO10</text>
<text x="101.7" y="70">GPIO06</text>
<text x="155.1" y="70">VCC</text>
<text x="155.1" y="68.1">GND</text>
<text x="155.1" y="66.2">MOSI</text>
<text x="186.9" y="69.4">VCC</text>
<text x="186.9" y="67.5">GND</text>
<text x="214.2" y="67.5">VCC</text>
<text x="39.2" y="75.1">D-</text>
<text x="39.2" y="77.7">D-</text>
<text x="66.5" y="77.7">GPIO13/D5/NC</text>
<text x="66.5" y="72.6">UART0_RX</text>
<text x="66.5" y="75.1">UART0_TX</text>
<text x="93.8" y="72.6">SPI_CS/GPIO07</text>
<text x="97.8" y="75.1">NC/GPIO11</text>
<text x="104.7" y="77.7">GND</text>
<text x="39.2" y="80.2">D+</text>
<text x="39.2" y="82.7">D+</text>
<text x="66.5" y="80.2">NC</text>
<text x="66.5" y="82.7">RESET</text>
<text x="92.8" y="82.7">I2C_SCL/GPIO05</text>
<text x="104.5" y="80.2">3.3V</text>
<text x="66.5" y="85.3">3.3V</text>
<text x="66.5" y="87.8">GND</text>
<text x="86.6" y="85.3">ADC4/I2C_SDA/GPIO04</text>
<text x="101.7" y="87.8">GPIO08</text>
<text x="155.1" y="85.9">RST</text>
<text x="155.1" y="87.8">IO7</text>
<text x="155.1" y="84">IO8</text>
<text x="155.1" y="89.7">CS</text>
<text x="162.5" y="89.1">INT</text>
<text x="185" y="85.9">RST</text>
<text x="185" y="87.8">IO7</text>
<text x="185" y="84">IO8</text>
<text x="185" y="89.7">CS</text>
<text x="192.4" y="89.1">INT</text>
<text x="216.7" y="87.2">RST</text>
<text x="216.7" y="89.1">IO7</text>
<text x="216.7" y="85.3">IO8</text>
<text x="26.2" y="93.6" transform="rotate(-90 26.2 93.6)">SHIELD</text>
<text x="33.8" y="93.6" transform="rotate(-90 33.8 93.6)">GND</text>
<text x="37" y="90.4">SBU1</text>
<text x="37" y="92.9">SBU2</text>
<text x="66.5" y="90.4">PWB</text>
<text x="66.5" y="92.9">5V</text>
<text x="95.5" y="90.4">GPIO09/BOOT</text>
<text x="104.7" y="95.4">GND</text>
<text x="106.3" y="92.9">5V</text>
<text x="155.1" y="95.4">GND</text>
<text x="155.1" y="93.5">MOSI</text>
<text x="155.1" y="91.6">SCK</text>
<text x="160.8" y="91.6">MISO</text>
<text x="185" y="95.4">GND</text>
<text x="185" y="93.5">MOSI</text>
<text x="185" y="91.6">SCK</text>
<text x="190.7" y="91.6">MISO</text>
<text x="216.7" y="94.8">MOSI</text>
<text x="216.7" y="91">CS</text>
<text x="216.7" y="92.9">SCK</text>
<text x="222.4" y="92.9">MISO</text>
<text x="224.1" y="90.4">INT</text>
<text x="155.1" y="97.3">VCC</text>
<text x="185" y="97.3">VCC</text>
<text x="216.7" y="98.6">VCC</text>
<text x="216.7" y="96.7">GND</text>
</g>
<g font-size="1.8" fill="#586e75">
<text x="109.2" y="81.7">27 CS3</text>
<text x="109.2" y="84.2">28 CS2</text>
<text x="109.2" y="86.7">29 CS1</text>
<text x="109.2" y="89.3">30 CS4</text>
<text x="64.8" y="107.2">þÿ~ç~íu(NŽbi\UQvNÖQ…[¹</text>
<text x="74.7" y="103">IO13</text>
</g>
</svg>
